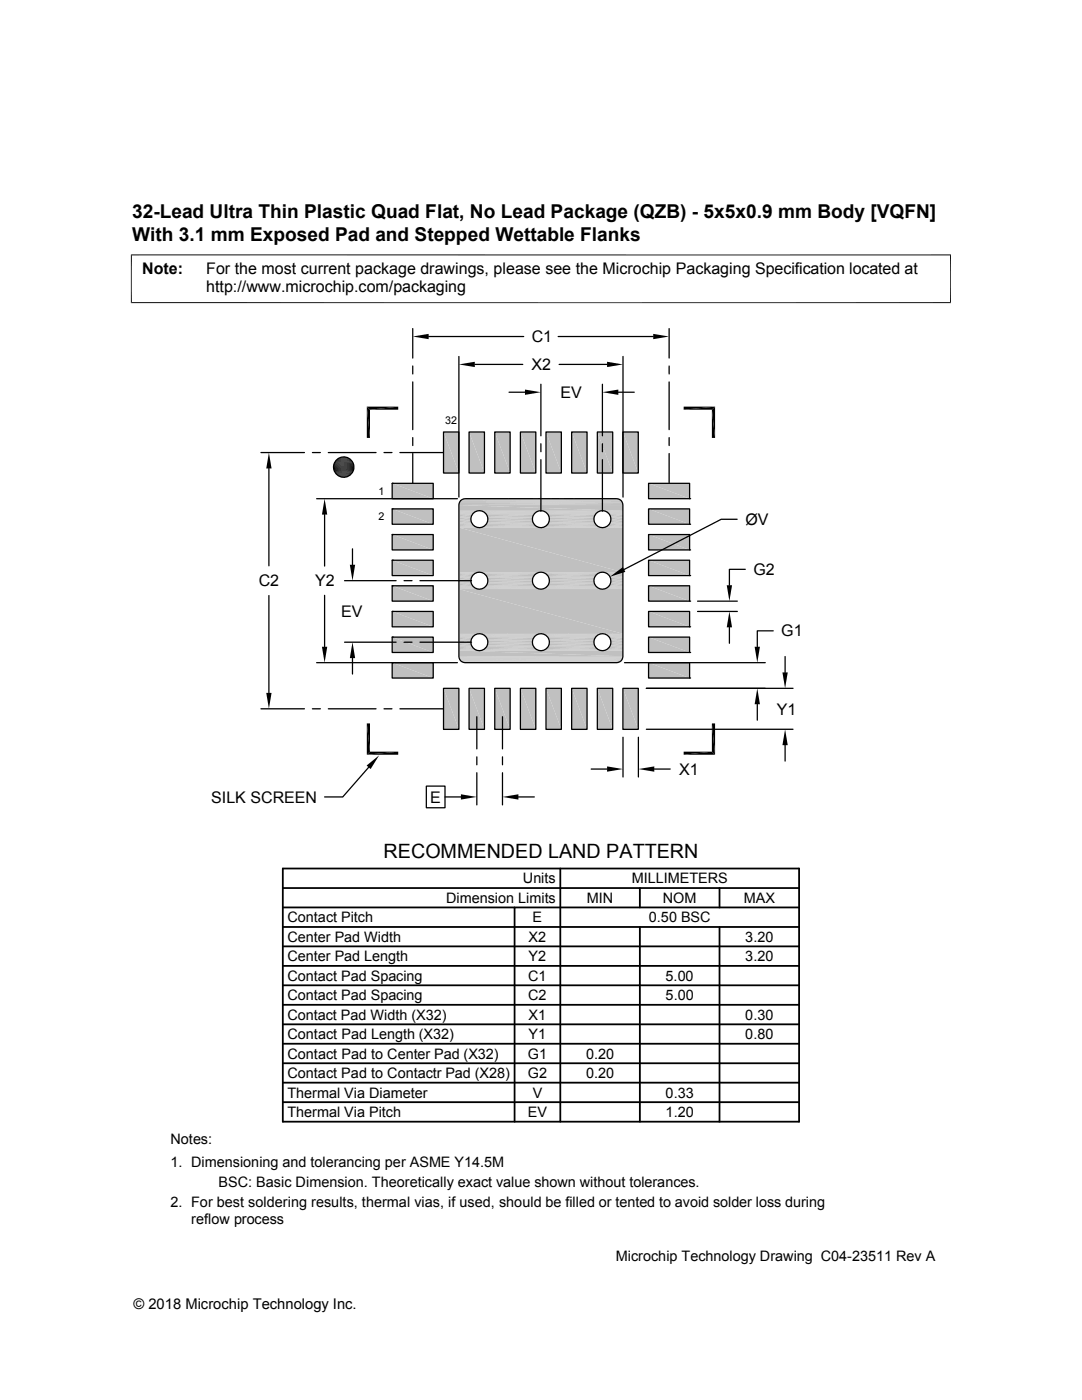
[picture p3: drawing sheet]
<svg xmlns="http://www.w3.org/2000/svg" width="216mm" height="279mm" viewBox="0 0 216 279" stroke-linecap="round" stroke-linejoin="round" font-family="sans-serif">
<path d="M91.9 99.9h32.1M92 99.8h31.8M92.2 99.6h31.5M92.4 99.6h31.1M92.6 99.5h30.6M91.6 100.3h32.6M91.7 100.1h32.4" fill="none" stroke="#c0c0c0" stroke-width=".2"/>
<path d="M91.6 100.5h32.7" fill="none" stroke="#c0c0c0" stroke-width=".23"/>
<path d="M91.6 100.7h32.7" fill="none" stroke="#c0c0c0" stroke-width=".21"/>
<g fill="#c0c0c0">
<path d="M91.6 100.8l32.7 1.1h-32.7z"/>
<path d="M91.6 100.8h32.7v1.1z"/>
</g>
<g fill="none" stroke="#c0c0c0" stroke-width=".2">
<path d="M91.6 102h3.9M91.6 102h3.6M91.6 102.2h3.3M91.6 105h3.3M91.6 105.2h3.6M91.6 105.3h3.9M95.8 105.3h12M95.8 102h12M96.1 105.2h11.4M96.1 102h11.4M96.4 102.2h10.8M96.4 105h10.8"/>
<path d="M108.1 102h12M108.1 105.3h12M108.4 105.2h11.3M108.4 102h11.3M108.7 102.2h10.7M108.7 105h10.7M120.4 105.3h3.9M120.4 102h3.9M120.7 105.2h3.6M120.7 102h3.6M120.9 105h3.4M120.9 102.2h3.4"/>
</g>
<path d="M91.6 102.4h3M91.6 104.9h3M96.7 102.4h10.2M96.7 104.9h10.2M108.9 102.4h10.3M108.9 104.9h10.3M121.2 102.4h3.1M121.2 104.9h3.1" fill="none" stroke="#c0c0c0" stroke-width=".21"/>
<path d="M91.6 102.6h2.8M91.6 104.6h2.8M96.9 102.6h9.8M96.9 104.6h9.8M109.2 104.6h9.8M109.2 102.6h9.8M121.5 102.6h2.8M121.5 104.6h2.8" fill="none" stroke="#c0c0c0" stroke-width=".25"/>
<path d="M91.6 102.9h2.6M91.6 104.4h2.6M97.1 104.4h9.4M97.1 102.9h9.4M109.4 102.9h9.4M109.4 104.4h9.4M121.6 104.4h2.7M121.6 102.9h2.7" fill="none" stroke="#c0c0c0" stroke-width=".28"/>
<path d="M91.6 103.1h2.5M91.6 104.1h2.5M97.2 103.1h9.2M97.2 104.1h9.2M109.5 104.1h9.1M109.5 103.1h9.1M121.8 103.1h2.5M121.8 104.1h2.5" fill="none" stroke="#c0c0c0" stroke-width=".3"/>
<path d="M91.6 103.5h2.4M91.6 103.8h2.4M97.3 103.8h9M97.3 103.5h9M109.6 103.8h9M109.6 103.5h9M121.9 103.8h2.4M121.9 103.5h2.4" fill="none" stroke="#c0c0c0" stroke-width=".32"/>
<g fill="#c0c0c0">
<path d="M91.6 105.3l32.7 8.9h-32.7z"/>
<path d="M91.6 105.3h32.7v8.9z"/>
</g>
<g fill="none" stroke="#c0c0c0" stroke-width=".2">
<path d="M91.6 114.2h3.9M91.6 114.3h3.6M91.6 114.5h3.3M91.6 117.3h3.3M91.6 117.5h3.6M91.6 117.5h3.9M95.8 117.5h12M95.8 114.2h12M96.1 117.5h11.4M96.1 114.3h11.4M96.4 114.5h10.8M96.4 117.3h10.8"/>
<path d="M108.1 114.2h12M108.1 117.5h12M108.4 117.5h11.3M108.4 114.3h11.3M108.7 114.5h10.7M108.7 117.3h10.7M120.4 117.5h3.9M120.4 114.2h3.9M120.7 117.5h3.6M120.7 114.3h3.6M120.9 117.3h3.4M120.9 114.5h3.4"/>
</g>
<path d="M91.6 114.6h3M91.6 117.1h3M96.7 114.6h10.2M96.7 117.1h10.2M108.9 114.6h10.3M108.9 117.1h10.3M121.2 114.6h3.1M121.2 117.1h3.1" fill="none" stroke="#c0c0c0" stroke-width=".21"/>
<path d="M91.6 114.9h2.8M91.6 116.9h2.8M96.9 114.9h9.8M96.9 116.9h9.8M109.2 116.9h9.8M109.2 114.9h9.8M121.5 114.9h2.8M121.5 116.9h2.8" fill="none" stroke="#c0c0c0" stroke-width=".25"/>
<path d="M91.6 115.1h2.6M91.6 116.6h2.6M97.1 116.6h9.4M97.1 115.1h9.4M109.4 115.1h9.4M109.4 116.6h9.4M121.6 116.6h2.7M121.6 115.1h2.7" fill="none" stroke="#c0c0c0" stroke-width=".28"/>
<path d="M91.6 115.4h2.5M91.6 116.4h2.5M97.2 115.4h9.2M97.2 116.4h9.2M109.5 116.4h9.1M109.5 115.4h9.1M121.8 115.4h2.5M121.8 116.4h2.5" fill="none" stroke="#c0c0c0" stroke-width=".3"/>
<path d="M91.6 115.7h2.4M91.6 116h2.4M97.3 116h9M97.3 115.7h9M109.6 116h9M109.6 115.7h9M121.9 116h2.4M121.9 115.7h2.4" fill="none" stroke="#c0c0c0" stroke-width=".32"/>
<g fill="#c0c0c0">
<path d="M91.6 117.6l32.7 8.9h-32.7z"/>
<path d="M91.6 117.6h32.7v8.9z"/>
</g>
<g fill="none" stroke="#c0c0c0" stroke-width=".2">
<path d="M91.6 126.5h3.9M91.6 126.6h3.6M91.6 126.7h3.3M91.6 129.6h3.3M91.6 129.7h3.6M91.6 129.8h3.9M95.8 129.8h12M95.8 126.5h12M96.1 129.7h11.4M96.1 126.6h11.4M96.4 126.7h10.8M96.4 129.6h10.8"/>
<path d="M108.1 126.5h12M108.1 129.8h12M108.4 129.7h11.3M108.4 126.6h11.3M108.7 126.7h10.7M108.7 129.6h10.7M120.4 129.8h3.9M120.4 126.5h3.9M120.7 129.7h3.6M120.7 126.6h3.6M120.9 129.6h3.4M120.9 126.7h3.4"/>
</g>
<path d="M91.6 126.9h3M91.6 129.4h3M96.7 126.9h10.2M96.7 129.4h10.2M108.9 126.9h10.3M108.9 129.4h10.3M121.2 126.9h3.1M121.2 129.4h3.1" fill="none" stroke="#c0c0c0" stroke-width=".21"/>
<path d="M91.6 127.1h2.8M91.6 129.2h2.8M96.9 127.1h9.8M96.9 129.2h9.8M109.2 129.2h9.8M109.2 127.1h9.8M121.5 127.1h2.8M121.5 129.2h2.8" fill="none" stroke="#c0c0c0" stroke-width=".25"/>
<path d="M91.6 127.4h2.6M91.6 128.9h2.6M97.1 128.9h9.4M97.1 127.4h9.4M109.4 127.4h9.4M109.4 128.9h9.4M121.6 128.9h2.7M121.6 127.4h2.7" fill="none" stroke="#c0c0c0" stroke-width=".28"/>
<path d="M91.6 127.7h2.5M91.6 128.6h2.5M97.2 127.7h9.2M97.2 128.6h9.2M109.5 128.6h9.1M109.5 127.7h9.1M121.8 127.7h2.5M121.8 128.6h2.5" fill="none" stroke="#c0c0c0" stroke-width=".3"/>
<path d="M91.6 128h2.4M91.6 128.3h2.4M97.3 128.3h9M97.3 128h9M109.6 128.3h9M109.6 128h9M121.9 128.3h2.4M121.9 128h2.4" fill="none" stroke="#c0c0c0" stroke-width=".32"/>
<g fill="#c0c0c0">
<path d="M91.6 129.8l32.7 1.2h-32.7z"/>
<path d="M91.6 129.8h32.7v1.2z"/>
</g>
<path d="M91.6 131.1h32.7" fill="none" stroke="#c0c0c0" stroke-width=".21"/>
<g fill="none" stroke="#c0c0c0" stroke-width=".2">
<path d="M91.6 131.2h32.7M91.6 131.3h32.7M91.7 131.4h32.5M91.7 131.5h32.5M91.7 131.6h32.4M91.8 131.7h32.3M91.9 131.8h32.1M91.9 131.9h32M92 132h31.8M92.1 132.1h31.6M92.2 132.1h31.5M92.4 132.2h31.1"/>
<path d="M92.6 132.2h30.7"/>
</g>
<g fill="#c0c0c0">
<path d="M124.3 86.2l3.1 8.2h-3.1z"/>
<path d="M124.3 86.2h3.1v8.2z"/>
<path d="M119.2 86.2l3.1 8.2h-3.1z"/>
<path d="M119.2 86.2h3.1v8.2z"/>
<path d="M114.1 86.2l3 8.2h-3z"/>
<path d="M114.1 86.2h3v8.2z"/>
<path d="M108.9 86.2l3.1 8.2h-3.1z"/>
<path d="M108.9 86.2h3.1v8.2z"/>
<path d="M103.8 86.2l3.1 8.2h-3.1z"/>
<path d="M103.8 86.2h3.1v8.2z"/>
<path d="M98.7 86.2l3.1 8.2h-3.1z"/>
<path d="M98.7 86.2h3.1v8.2z"/>
<path d="M93.6 86.2l3.1 8.2h-3.1z"/>
<path d="M93.6 86.2h3.1v8.2z"/>
<path d="M88.5 86.2l3.1 8.2h-3.1z"/>
<path d="M88.5 86.2h3.1v8.2z"/>
<path d="M129.4 96.5l8.2 3h-8.2z"/>
<path d="M129.4 96.5h8.2v3z"/>
<path d="M78.3 96.5l8.1 3h-8.1z"/>
<path d="M78.3 96.5h8.1v3z"/>
<path d="M129.4 101.6l8.2 3h-8.2z"/>
<path d="M129.4 101.6h8.2v3z"/>
<path d="M78.3 101.6l8.1 3h-8.1z"/>
<path d="M78.3 101.6h8.1v3z"/>
<path d="M129.4 106.7l8.2 3h-8.2z"/>
<path d="M129.4 106.7h8.2v3z"/>
<path d="M78.3 106.7l8.1 3h-8.1z"/>
<path d="M78.3 106.7h8.1v3z"/>
<path d="M129.4 111.8l8.2 3.1h-8.2z"/>
<path d="M129.4 111.8h8.2v3.1z"/>
<path d="M78.3 111.8l8.1 3.1h-8.1z"/>
<path d="M78.3 111.8h8.1v3.1z"/>
<path d="M129.4 116.9l8.2 3.1h-8.2z"/>
<path d="M129.4 116.9h8.2v3.1z"/>
<path d="M78.3 116.9l8.1 3.1h-8.1z"/>
<path d="M78.3 116.9h8.1v3.1z"/>
<path d="M129.4 122l8.2 3.1h-8.2z"/>
<path d="M129.4 122h8.2v3.1z"/>
<path d="M78.3 122l8.1 3.1h-8.1z"/>
<path d="M78.3 122h8.1v3.1z"/>
<path d="M129.4 127.1l8.2 3.1h-8.2z"/>
<path d="M129.4 127.1h8.2v3.1z"/>
<path d="M78.3 127.1l8.1 3.1h-8.1z"/>
<path d="M78.3 127.1h8.1v3.1z"/>
<path d="M129.4 132.2l8.2 3.1h-8.2z"/>
<path d="M129.4 132.2h8.2v3.1z"/>
<path d="M78.3 132.2l8.1 3.1h-8.1z"/>
<path d="M78.3 132.2h8.1v3.1z"/>
<path d="M124.3 137.4l3.1 8.2h-3.1z"/>
<path d="M124.3 137.4h3.1v8.2z"/>
<path d="M119.2 137.4l3.1 8.2h-3.1z"/>
<path d="M119.2 137.4h3.1v8.2z"/>
<path d="M114.1 137.4l3 8.2h-3z"/>
<path d="M114.1 137.4h3v8.2z"/>
<path d="M108.9 137.4l3.1 8.2h-3.1z"/>
<path d="M108.9 137.4h3.1v8.2z"/>
<path d="M103.8 137.4l3.1 8.2h-3.1z"/>
<path d="M103.8 137.4h3.1v8.2z"/>
<path d="M98.7 137.4l3.1 8.2h-3.1z"/>
<path d="M98.7 137.4h3.1v8.2z"/>
<path d="M93.6 137.4l3.1 8.2h-3.1z"/>
<path d="M93.6 137.4h3.1v8.2z"/>
<path d="M88.5 137.4l3.1 8.2h-3.1z"/>
<path d="M88.5 137.4h3.1v8.2z"/>
</g>
<g fill="none" stroke="#000" stroke-width=".25">
<path d="M82.4 65.6v5.9M82.4 73v1.6M82.4 76.2v9.5M85.5 67.2h19M91.6 71.1v28.1M94.7 72.7h9.6M101.6 78.3h3.2M107.9 76.7v10.3M111.4 67.2h18.9M111.6 72.7h9.5M120.2 76.7v10.3M123.4 78.3h3.2"/>
<path d="M124.3 71.1v28.1M133.5 65.6v5.9M133.5 73v1.6M133.5 76.2v9.5M52.1 90.3h8.6M53.7 93.5v19.4M62.3 90.3h1.6M63.2 99.5h28.1M65.5 90.3h9.5M76.6 90.3h1.6M78.3 96.5h8.1v3h-8.1zM78.3 96.5h.1"/>
<path d="M79.8 90.3h8.7M82.4 87.3v1.6M82.4 90.5v5.9M88.5 86.2h3.1v8.2h-3.1zM91.9 99.9l.9-.4h30.2a1.23 1.23 0 0 1 1.3 1.3v30.2a1.23 1.23 0 0 1-1.3 1.2h-30.2a1.23 1.23 0 0 1-1.2-1.2v-30.2zM93.6 86.2h3.1v8.2h-3.1zM98.7 86.2h3.1v8.2h-3.1zM103.8 86.2h3.1v8.2h-3.1zM107.9 88.6v1.5M107.9 91.7v10.3M108.9 86.2h3.1v8.2h-3.1zM114.1 86.2h3v8.2h-3z"/>
<path d="M119.2 86.2h3.1v8.2h-3.1zM120.2 88.6v1.5M120.2 91.7v10.3M124.3 86.2h3.1v8.2h-3.1zM129.4 96.5h8.2v3h-8.2zM133.5 87.3v1.6M133.5 90.5v5.9M137.6 99.5h.1M53.7 118.9v19.4M64.8 102.7v10.3M64.8 118.8v10.3M68.7 115.9h10.3"/>
<path d="M70.3 109.5v3.2M78.3 101.6h8.1v3h-8.1zM78.3 101.6h.1M78.3 106.7h8.1v3h-8.1zM78.3 106.7h.1M78.3 111.8h8.1v3.1h-8.1zM78.3 111.8h.1M78.3 116.9h8.1v3.1h-8.1zM78.3 116.9h.1M80.6 115.9h1.6M83.8 115.9h10.3M129.4 116.9h8.2v3.1h-8.2z"/>
<path d="M129.4 111.8h8.2v3.1h-8.2zM129.4 106.7h8.2v3h-8.2zM129.4 101.6h8.2v3h-8.2zM137.6 120h.1M137.6 114.9h.1M137.6 109.7h.1M137.6 104.6h.1M139.2 120h7.9M147.1 103.6h-3.2l-19.4 10M148.7 113.6h-3.2v3.2M63.2 132.2h28.1M68.7 128.2h10.3"/>
<path d="M70.3 131.3v3.2M78.3 122h8.1v3.1h-8.1zM78.3 122h.1M78.3 127.1h8.1v3.1h-8.1zM78.3 127.1h.1M78.3 132.2h8.1v3.1h-8.1zM78.3 132.2h.1M80.6 128.2h1.6M83.8 128.2h10.3M88.5 137.4h3.1v8.2h-3.1zM93.6 137.4h3.1v8.2h-3.1zM98.7 137.4h3.1v8.2h-3.1z"/>
<path d="M103.8 137.4h3.1v8.2h-3.1zM108.9 137.4h3.1v8.2h-3.1zM114.1 137.4h3v8.2h-3zM119.2 137.4h3.1v8.2h-3.1zM124.3 137.4h3.1v8.2h-3.1zM124.6 132.2h28.1M129 137.4h29.2M129.4 132.2h8.2v3.1h-8.2zM129.4 127.1h8.2v3.1h-8.2zM129.4 122h8.2v3.1h-8.2zM137.6 135.3h.1M137.6 130.2h.1"/>
<path d="M137.6 125.1h.1M139.2 122h7.9M145.5 125.2v3.2M154.3 125.9h-3.2v3.2M156.7 131v3.2M52.1 141.5h8.6M62.3 141.5h1.6M65.5 141.5h9.5M73.6 153.1l-5.2 5.9h-3.6M76.6 141.5h1.6M79.8 141.5h8.7M85.1 156.9h3.7v4.3h-3.7z"/>
<path d="M88.8 159h3.2M95.1 143v6.5M95.1 151v1.6M95.1 154.2v6.4M100.3 143v6.5M100.3 151v1.6M100.3 154.2v6.4M103.4 159h3.2M118 153.5h3.1M124.3 147.1v8M127.4 147.1v8M129 145.5h29.2"/>
<path d="M130.6 153.5h3.1M151.1 140.5v3.2M156.7 148.7v3.2"/>
<circle cx="68.6" cy="93.2" r="2.03"/>
<circle cx="95.7" cy="103.6" r="1.69"/>
<circle cx="95.7" cy="115.9" r="1.69"/>
<circle cx="107.9" cy="103.6" r="1.69"/>
<circle cx="107.9" cy="115.9" r="1.69"/>
<circle cx="120.2" cy="115.9" r="1.69"/>
<circle cx="120.2" cy="103.6" r="1.69"/>
<circle cx="95.7" cy="128.2" r="1.69"/>
<circle cx="107.9" cy="128.2" r="1.69"/>
<circle cx="120.2" cy="128.2" r="1.69"/>
</g>
<g fill="none" stroke="#000" stroke-width=".36">
<path d="M56.4 177.2h103M56.4 173.3h103v50.6h-103zM111.8 173.3v50.6M127.7 177.2v3.9M143.6 177.2v3.9M56.4 181.1h103M56.4 188.9h103M56.4 185h103M56.4 192.8h103M56.4 196.6h103M102.7 181.1v42.8M127.7 185v38.9"/>
<path d="M143.6 185v38.9M56.4 200.5h103M56.4 204.4h103M56.4 212.2h103M56.4 208.3h103M56.4 220h103M56.4 216.1h103"/>
</g>
<g fill="#000">
<path d="M82.4 67.2l3.1-.6v1.1zM91.6 72.7l3.1-.5v1.1zM104.8 77.7l3.1 .6-3.1 .5zM121.1 72.2l3.2 .5-3.2 .6zM120.2 78.3l3.2-.6v1.1zM130.3 66.6l3.2 .6-3.2 .5zM53.7 90.3l.5 3.2h-1.1zM67.6 95l1.8 .1zM67.8 91.4l1.8 .1zM67.8 95.1h1.4zM67.8 95.1h1.6zM67.8 91.4h1.6z"/>
<path d="M67.9 91.3l1.5 .1zM67.9 95.1l1.2 .1zM67.9 95.1h1.3zM67.9 91.3h1.3zM68.2 91.2l1 .1zM68.2 95.2h.6zM68.2 95.2h.9zM68.2 91.2h.9zM68.3 91.2h.8zM68.3 95.2h.5zM68.3 91.2h.5zM73.2 81.2l.6 6.2h-.6z"/>
<path d="M73.2 81.2h6.3l-5.7 .6zM73.2 81.2l.6 .6v5.6zM73.8 81.8l5.7-.6v.6zM136.4 81.2h6.3l-6.3 .6zM136.4 81.8l6.3-.6-.7 .6zM142 81.8l.7 5.6h-.7zM142 81.8l.7-.6v6.2zM64.8 99.5l.5 3.2h-1.1zM69.8 112.7h1.1l-.6 3.2zM121.7 115.1l2.6-1.9 .5 .9zM145 116.8h1.1l-.6 3.2zM53.1 138.3h1.1l-.5 3.2z"/>
<path d="M64.2 129.1h1.1l-.5 3.1zM70.3 128.2l.6 3.1h-1.1zM145.5 122l.6 3.2h-1.1zM150.6 129.1h1l-.5 3.1zM156.1 134.2h1.1l-.5 3.2zM73.2 152.8l2.4-2.1-1.6 2.8zM73.2 144.4l.6 5.6-.6 .6zM73.2 144.4h.6v5.6zM73.2 150.6l6.3-.6v.6zM73.2 150.6l.6-.6h5.7zM92 158.5l3.1 .5-3.1 .6zM100.3 159l3.1-.5v1.1z"/>
<path d="M121.1 153l3.2 .5-3.2 .5zM127.4 153.5l3.2-.5v1zM142 144.4l.7 6.2-.7-.6zM136.4 150h5.6l-5.6 .6zM142 144.4h.7v6.2zM136.4 150.6l5.6-.6 .7 .6zM151.1 137.4l.5 3.1h-1zM156.7 145.5l.5 3.2h-1.1z"/>
</g>
<g fill="none" stroke="#000" stroke-width=".2">
<path d="M26.1 50.9h163.7M26.2 50.8v9.7M189.7 50.8v9.7M26.1 60.4h163.7M66.6 93.1h4M66.6 93.3h4M66.6 93.5h4M66.6 92.9h4M66.6 92.7h4M66.6 93.7h4M66.6 92.6h3.9M66.6 93.9h3.9"/>
<path d="M66.7 94.1h3.8M66.7 92.4h3.8M66.8 94.2h3.6M66.8 92.2h3.6M66.9 92h3.4M66.9 94.4h3.4M67 94.5h3.2M67 91.9h3.2M67.1 91.7h3M67.1 94.7h3M67.3 94.8h2.6M67.3 91.6h2.6"/>
<path d="M67.4 94.9h2.4M67.4 91.5h2.4M67.6 91.4h2M67.6 95h2"/>
</g>
<text font-size="3.9" x="76.5" y="171.1">RECOMMENDED LAND PATTERN</text>
<g font-size="3.8">
<text x="26.4" y="43.5">32-Lead Ultra Thin Plastic Quad Flat, No Lead Package (QZB) - 5x5x0.9 mm Body [VQFN]</text>
<text x="26.4" y="48">With 3.1 mm Exposed Pad and Stepped Wettable Flanks</text>
</g>
<g font-size="3.2">
<text x="28.4" y="54.6">Note:</text>
<text x="41.1" y="58.3">http://www.microchip.com/packaging</text>
<text x="41.1" y="54.6">For the most current package drawings, please see the Microchip Packaging Specification located at</text>
<text x="106.1" y="68.3">C1</text>
<text x="106.1" y="73.9">X2</text>
<text x="111.8" y="79.4">EV</text>
<text x="148.7" y="104.7">ØV</text>
<text x="51.6" y="117">C2</text>
<text x="62.9" y="117">Y2</text>
<text x="150.3" y="114.7">G2</text>
<text x="68.1" y="123.2">EV</text>
<text x="155.9" y="127">G1</text>
<text x="155" y="142.6">Y1</text>
<text x="135.5" y="154.6">X1</text>
<text x="42.1" y="160.2">SILK SCREEN</text>
<text x="85.8" y="160.2">E</text>
</g>
<g font-size="2.9">
<text x="104.3" y="176.3">Units</text>
<text x="126" y="176.3">MILLIMETERS</text>
<text x="57.3" y="184.1">Contact Pitch</text>
<text x="89" y="180.2">Dimension Limits</text>
<text x="106.3" y="184.1">E</text>
<text x="117.1" y="180.2">MIN</text>
<text x="129.5" y="184.1">0.50 BSC</text>
<text x="132.3" y="180.2">NOM</text>
<text x="148.4" y="180.2">MAX</text>
<text x="57.3" y="188">Center Pad Width</text>
<text x="57.3" y="191.9">Center Pad Length</text>
<text x="105.5" y="191.9">Y2</text>
<text x="105.5" y="188">X2</text>
<text x="148.7" y="191.9">3.20</text>
<text x="148.7" y="188">3.20</text>
<text x="57.3" y="195.7">Contact Pad Spacing</text>
<text x="105.4" y="195.7">C1</text>
<text x="132.8" y="195.7">5.00</text>
<text x="57.3" y="199.6">Contact Pad Spacing</text>
<text x="57.3" y="203.5">Contact Pad Width (X32)</text>
<text x="105.4" y="199.6">C2</text>
<text x="105.5" y="203.5">X1</text>
<text x="132.8" y="199.6">5.00</text>
<text x="148.7" y="203.5">0.30</text>
<text x="57.3" y="207.4">Contact Pad Length (X32)</text>
<text x="105.5" y="207.4">Y1</text>
<text x="148.7" y="207.4">0.80</text>
<text x="57.3" y="211.3">Contact Pad to Center Pad (X32)</text>
<text x="57.3" y="215.2">Contact Pad to Contactr Pad (X28)</text>
<text x="105.3" y="215.2">G2</text>
<text x="105.3" y="211.3">G1</text>
<text x="116.9" y="215.2">0.20</text>
<text x="116.9" y="211.3">0.20</text>
<text x="57.3" y="219.1">Thermal Via Diameter</text>
<text x="106.3" y="219.1">V</text>
<text x="132.8" y="219.1">0.33</text>
<text x="57.3" y="222.9">Thermal Via Pitch</text>
<text x="105.3" y="222.9">EV</text>
<text x="132.8" y="222.9">1.20</text>
<text x="34" y="228.3">Notes:</text>
<text x="34" y="232.9">1. Dimensioning and tolerancing per ASME Y14.5M</text>
<text x="43.6" y="236.9">BSC: Basic Dimension. Theoretically exact value shown without tolerances.</text>
<text x="34" y="241">2. For best soldering results, thermal vias, if used, should be filled or tented to avoid solder loss during</text>
<text x="38.1" y="244.3">reflow process</text>
<text x="122.9" y="251.7">Microchip Technology Drawing C04-23511 Rev A</text>
<text x="26.6" y="261.3">© 2018 Microchip Technology Inc.</text>
</g>
<g font-size="2.1">
<text x="88.9" y="84.6">32</text>
<text x="75.5" y="98.7">1</text>
<text x="75.5" y="103.9">2</text>
</g>
</svg>
